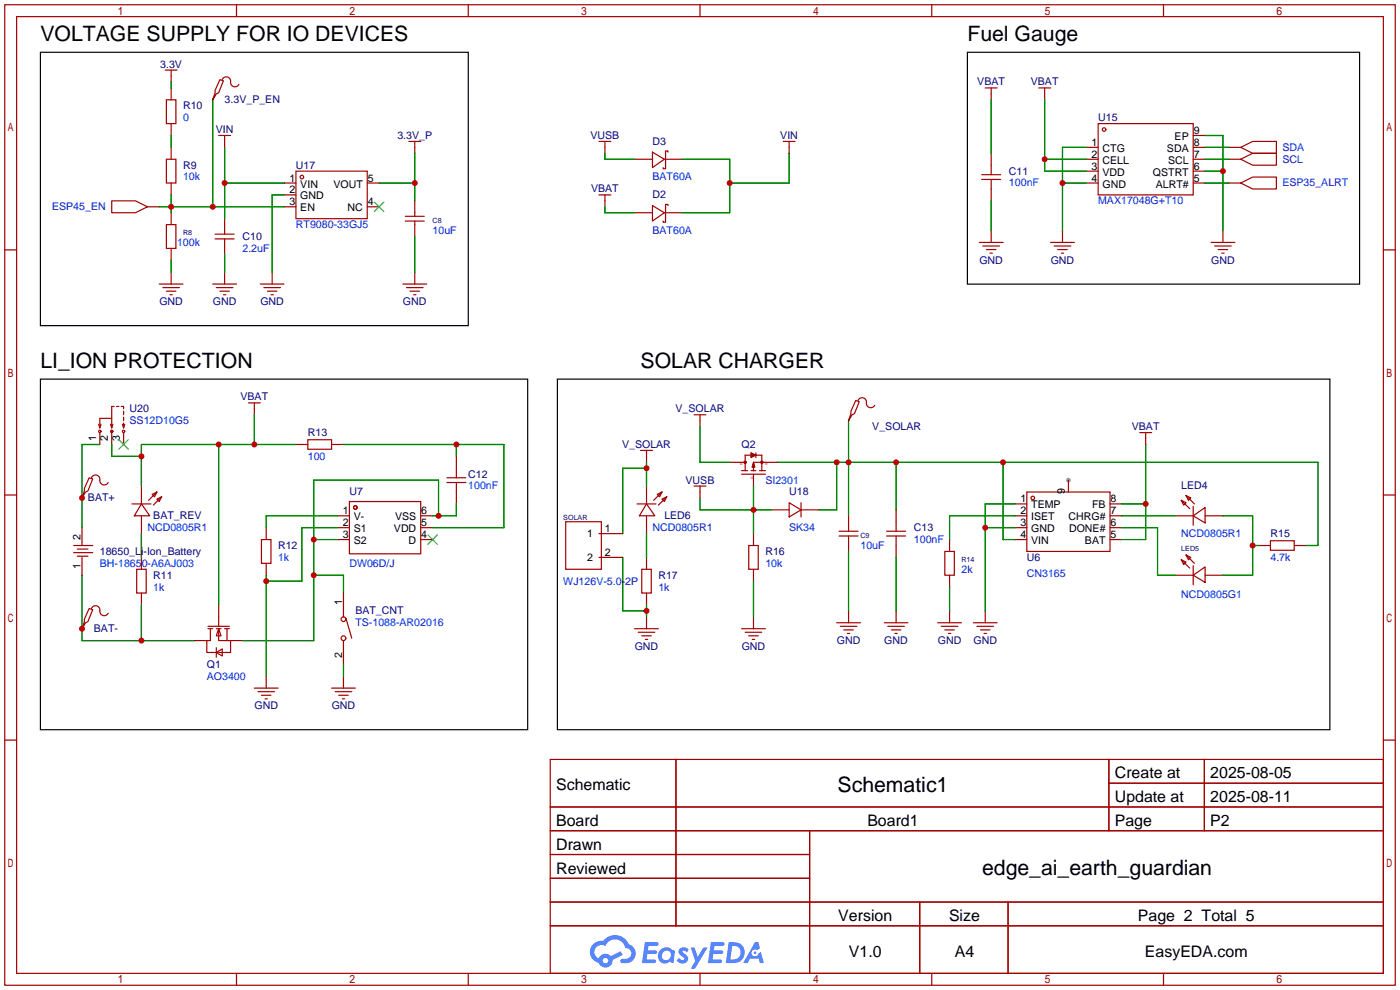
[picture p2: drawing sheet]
<svg xmlns="http://www.w3.org/2000/svg" width="299mm" height="212mm" viewBox="0 0 299 212" stroke-linecap="round" stroke-linejoin="round" font-family="sans-serif">
<circle cx="228.3" cy="102.6" r=".51" fill="#999"/>
<g fill="none" stroke="#a10000" stroke-width=".25">
<path d="M1 1h297.2v209.6h-297.2zM3.6 3.6h292.1v204.4h-292.1zM50.5 1v2.6M100.1 1v2.6M149.6 1v2.6M199.1 1v2.6M248.7 1v2.6M1 53.4h2.6M295.7 53.4h2.5M1 105.8h2.6M295.7 105.8h2.5M1 158.2h2.6"/>
<path d="M295.7 158.2h2.5M117.6 162.3h178.1v45.7h-178.1zM117.6 172.5h178.1M117.6 177.5h178.1M144.5 162.3v35.6M173 177.5v30.5M237 162.3v15.2M237 167.4h58.7M257.4 162.3v15.2M117.6 182.6h55.4M117.6 192.8h178.1M117.6 187.7h55.4"/>
<path d="M117.6 197.9h178.1M196.6 192.8v15.2M215.4 192.8v15.2M50.5 208v2.6M100.1 208v2.6M149.6 208v2.6M199.1 208v2.6M248.7 208v2.6"/>
</g>
<g fill="#5487ff">
<path d="M145.3 202.7a1.3 1.3 0 0 1 1.9 .3l-.4 .6a.54 .54 0 0 0-.9-.2l.1 .2a1.34 1.34 0 0 1 .9 1.8 1.47 1.47 0 0 1-2.3-.1l.5-.6 .8 .5a.31 .31 0 0 0 .4-.3 .31 .31 0 0 0-.3-.4 1.12 1.12 0 0 1-.7-1.8z"/>
<path d="M147.6 202.5h.9l.6 2 1.2-2h.9l-2.7 4.6h-.9l1-1.7z"/>
<path d="M137.8 201.4h1.7a1.31 1.31 0 0 1 1.2 .2 .4 .4 0 0 1-.3 .5l-1.8 .1-.1 .9h1.6a.4 .4 0 0 1 .4 .4 .4 .4 0 0 1-.5 .4h-1.6l-.2 1.2h1.4a.46 .46 0 0 1 .5 0 .46 .46 0 0 1 .1 .5l-.4 .2h-2.6z"/>
<path d="M151.9 201.4h1.7a1.32 1.32 0 0 1 1.2 .2 .39 .39 0 0 1-.3 .5l-1.8 .1-.1 .9h1.6a.4 .4 0 0 1 .4 .4 .4 .4 0 0 1-.4 .4h-1.7l-.2 1.2h1.4a.46 .46 0 0 1 .5 0 .46 .46 0 0 1 .1 .5l-.4 .2h-2.6z"/>
<path d="M161.3 201.4h.8l.3 1.3-.6 .4a.75 .75 0 0 0-1.1 .3 .75 .75 0 0 0 .5 1 .75 .75 0 0 0 .9-.7l.5-.2 .6 2.3h-.8l-.3-.9h-1.8l-.5 .9h-1z"/>
<path d="M155.7 201.4l-.6 4.4h1.5a2.27 2.27 0 0 0 2.6-2.2 2.27 2.27 0 0 0-2.7-2.2zM156.5 202.1a1.5 1.5 0 0 1 1.8 1.6 1.5 1.5 0 0 1-1.9 1.4h-.3z"/>
<path d="M141.2 203a1.6 1.6 0 0 0-.3 2.3 1.6 1.6 0 0 0 2.3 .2l.7 .3 .3-2.4-.1-.3-.5-.1a1.58 1.58 0 0 0-2.4 0zM141.8 203.5a.98 .98 0 0 1 1.6 .4 .98 .98 0 0 1-1.1 1.3 .94 .94 0 0 1-.9-.7 .94 .94 0 0 1 .4-1z"/>
<path d="M126.8 201.8a2.37 2.37 0 0 0 1.1 4 1.54 1.54 0 0 0 1.8 1 1.54 1.54 0 0 0 1.2-1.6l2.2-1.1-.5-.8-2 1a1.57 1.57 0 0 0-2.7 .5 1.5 1.5 0 0 1-.7-2.1 1.5 1.5 0 0 1 2.2-.5 2.23 2.23 0 0 1 2.3-1.4 2.23 2.23 0 0 1 2 1.8 1.16 1.16 0 0 1 1.2 1.1 1.16 1.16 0 0 1-1.1 1.2h-.7a.47 .47 0 0 0-.5 .4 .47 .47 0 0 0 .4 .5 2.17 2.17 0 0 0 2.5-.9 2.17 2.17 0 0 0-.3-2.7l-.8-.4a3.2 3.2 0 0 0-5.5-.7l-1.1 .1zM128.8 205.3a.6 .6 0 0 1 1.2 0 .6 .6 0 0 1-1.2 0z"/>
<circle cx="161.4" cy="203.6" r=".28"/>
</g>
<g fill="none" stroke="#a10000" stroke-width=".25">
<path d="M35.3 15h2.5M36.6 15v2.5M36.6 18.8v2.5M47 17l.8 .3-1.1 2.5-.5 .3-.7 1.2 .5-1.5v-.5zM47.5 17a.93 .93 0 0 1 1.1-.5 .93 .93 0 0 1 .7 1 .94 .94 0 0 0 .7 1 .94 .94 0 0 0 1.1-.5M210.6 18.8h2.5M211.8 18.8v2.5M222 18.8h2.5M223.3 18.8v2.5M35.6 34h2v5.1h-2zM35.6 21.3h2v5.1h-2zM36.6 26.4v2.6"/>
<path d="M36.6 31.5v2.5M36.6 39.1v2.6M45.5 21.1v.2M46.7 29h2.6M48 29v2.5M60.7 39.1h2.5M63.2 36.6h15.3v10.1h-15.3zM78.5 39.1h2.5M87.4 30.2h2.5M88.6 30.2v2.6M128 30.2h2.6M129.3 30.2v2.6"/>
<path d="M135.6 34h3.8M139.4 32.5l2.6 1.5-2.6 1.8zM142 34h3.8M142.7 32.5v-.2h-.5v3.8h-.5v-.3M167.4 30.2h2.5M168.7 30.2v2.6M209.8 38.4h4.1M209.8 37.3h4.1M211.8 32.8v4.5M211.8 38.4v4.5M232.2 31.5h2.5M232.2 34h2.5"/>
<path d="M232.2 36.6h2.5M232.2 39.1h2.5M234.7 26.4h20.3v15.3h-20.3zM255 31.5h2.6M255 34h2.6M255 36.6h2.6M255 39.1h2.6M255 29h2.6M262.6 31.5h2.6M262.6 34h2.6M262.6 39.1h2.6M265.2 31.5l2.5-1.3h5.1v2.6h-5.1z"/>
<path d="M265.2 34l2.5-1.2h5.1v2.5h-5.1zM265.2 39.1l2.5-1.3h5.1v2.6h-5.1zM23.9 42.9h5.1l2.5 1.3-2.5 1.3h-5.1zM31.5 44.2h2.5M35.6 48h2v5.1h-2zM36.6 45.5v2.5M36.6 53.1v2.5M36.6 58.2v2.5M46 51.1h4M46 50h4M48 46.7v3.3M48 51.1v3.3"/>
<path d="M48 58.2v2.5M58.2 58.2v2.5M60.7 41.7h2.5M60.7 44.2h2.5M78.5 44.2h2.5M86.6 47.2h4.1M86.6 46.2h4.1M88.6 42.9v3.3M88.6 47.2v3.3M88.6 58.2v2.5M128 41.7h2.6M129.3 41.7v2.5"/>
<path d="M135.6 45.5h3.8M139.4 43.9l2.6 1.6-2.6 1.7zM142 45.5h3.8M142.7 43.9v-.2h-.5v3.8h-.5v-.3M209.3 51.8h5.1M210.1 52.6h3.5M210.8 53.3h2.1M211.6 54.1h.5M211.8 49.3v2.5M224.5 51.8h5.1M225.3 52.6h3.6M226.1 53.3h2"/>
<path d="M226.8 54.1h.5M227.1 49.3v2.5M258.8 51.8h5.1M259.6 52.6h3.5M260.3 53.3h2.1M261.1 54.1h.5M261.4 49.3v2.5M34 60.7h5.1M34.8 61.5h3.6M35.6 62.2h2M36.3 63h.5M45.5 60.7h5"/>
<path d="M46.2 61.5h3.6M47 62.2h2M47.8 63h.5M55.6 60.7h5.1M56.4 61.5h3.5M57.1 62.2h2.1M57.9 63h.5M86.1 60.7h5.1M86.9 61.5h3.5M87.6 62.2h2.1M88.4 63h.5M21.1 90.7l.2 .7"/>
<path d="M21.3 91.4v-2h2.6v2M21.3 92.5v2.5M21.6 90.7l-.3 .7M23.6 90.7l.3 .7M23.9 91.9v3.1M24.1 90.7l-.2 .7M24.4 86.9h-.5v2.5M24.9 86.9h.5M25.9 86.9h.5v.5M26.2 90.7l.2 .7M26.4 87.9v.7M26.4 89.2v.7"/>
<path d="M26.4 90.4v1M26.4 92.5v2.5M26.7 90.7l-.3 .7M53.1 86.1h2.5M54.4 86.1v2.5M63.2 95h2.6M65.8 94h5.1v2h-5.1zM70.9 95h2.5M97.5 97.5v4.6M136.9 96.3h2.5M138.2 96.3v2.5M148.3 88.6h2.6"/>
<path d="M149.6 88.6v2.6M156 98.8h3.3M160.5 96.8l1 .5-1 .5zM160.5 97l.5 .3M160.8 97l.2 .3M160.8 99.8h.5M161 97.3l-.2 .2M161 97.3l-.5 .2M161 99.3l-.2 .5M161 99.1l-.2 .7M161 99.1l.3 .7M161 98.8l.3 1"/>
<path d="M161 98.8l-.2 1M161 99.1v1.5M161 98.8h5.1M161.5 96.8v1M181.4 89.7v.2M182.9 85.6l.7 .3-1 2.5-.5 .2-.7 1.3 .5-1.5v-.5zM183.4 85.6a.93 .93 0 0 1 1.1-.6 .93 .93 0 0 1 .7 1.1 .94 .94 0 0 0 .6 1 .94 .94 0 0 0 1.1-.5M243.6 92.5h2.5M244.9 92.5v2.5M15.7 116.6h4.1M15.7 118.1h4.1M16.5 117.3h2.3"/>
<path d="M16.5 118.9h2.3M17.5 106.2v.2M17.5 112.8v3.8M17.5 119.1v3.8M19 102.1l.8 .3-1 2.5-.5 .3-.8 1.2 .5-1.5v-.5zM19.6 102.1a.93 .93 0 0 1 1.1-.6 .93 .93 0 0 1 .6 1.1 .94 .94 0 0 0 .7 1 .94 .94 0 0 0 1.1-.5M28.2 107.7h4.1M30.2 107.7l1.8 2.5h-3.3zM30.2 103.9v3.8M30.2 110.2v3.8M30.2 119.1v2.6M32.5 105.7l1-.5-.5 1z"/>
<path d="M33.5 106.7l1-.5-.5 1zM33.5 105.2l-1.8 1.7M34.5 106.2l-1.7 1.7M55.9 115.3h2v5.1h-2zM56.9 112.8v2.5M72.1 110.2h2.6M72.1 112.8h2.6M72.1 115.3h2.6M74.7 107.2h15.2v11.2h-15.2zM89.9 110.2h2.6M89.9 112.8h2.6M89.9 115.3h2.6"/>
<path d="M95.5 103.1h4.1M95.5 102.1h4.1M97.5 103.1v4.6M120.9 111.5h7.6v10.2h-7.6zM128 114h5.1M128 119.1h5.1M136.1 107.7h4.1M138.2 107.7l1.8 2.5h-3.3zM138.2 103.9v3.8M138.2 110.2v3.8M138.2 119.1v2.6M140.5 105.7l1-.5-.5 1z"/>
<path d="M141.5 106.7l1-.5-.5 1zM141.5 105.2l-1.8 1.7M142.5 106.2l-1.8 1.7M148.3 103.9h2.6M149.6 103.9v2.5M158.5 101.3h5.1M158.5 100.6h1.3M159.3 100.6v-3.3h3.5v3.3M160 116.6h2.1v5.1h-2.1zM160.5 100.6h1M161 101.3v2.6M161 114v2.6"/>
<path d="M162.3 100.6h1.3M164.8 109h3.9M168.7 107.4l2.5 1.6-2.5 1.5zM171.2 109h3.8M171.2 107.4v3.1M179.3 114.6h4.1M179.3 113.5h4.1M181.4 110.2v3.3M181.4 114.6v3.3M189.5 114.6h4M189.5 113.5h4M191.5 109v4.5"/>
<path d="M191.5 114.6v4.5M201.9 117.9h2.1v5h-2.1zM202.9 115.3v2.6M216.9 107.7h2.6M216.9 110.2h2.6M216.9 112.8h2.6M216.9 115.3h2.6M219.5 105.2h17.7v12.7h-17.7zM228.3 102.6v2.6M237.2 107.7h2.6M237.2 110.2h2.6M237.2 112.8h2.6"/>
<path d="M237.2 115.3h2.6M251.2 110.2h3.8M252.5 106.9l1 .5-.5 .5zM252.5 119.6l1 .5-.5 .5zM252.5 106.9l1.8 1.8M252.5 119.6l1.8 1.8M253.5 105.9l1 .5-.5 .5zM253.5 118.6l1 .5-.5 .5zM253.5 105.9l1.8 1.8M253.5 118.6l1.8 1.8M255 110.2l2.6-1.7v3.3zM255 108.2v4.1"/>
<path d="M257.6 110.2h3.8M269 116.6h2.5M271.5 115.6h5.1v2h-5.1zM276.6 116.6h2.5M17.5 134.1v.3M19 130l.8 .3-1 2.5-.5 .3-.8 1.3 .5-1.6v-.5zM19.6 130a.93 .93 0 0 1 1.1-.5 .93 .93 0 0 1 .6 1.1 .94 .94 0 0 0 .7 1 .94 .94 0 0 0 1.1-.5M29.2 121.7h2v5h-2zM30.2 126.7v2.6M41.7 136.9h2.5M44.4 134.4h1.1M44.4 133.9h4.6"/>
<path d="M45 134.4v2.5h-.8v2.5h2M46.2 138.4v2.1M46.2 139.4l1.3-.7v1.5zM46.2 134.4h1M46.7 134.4v2.5h2.6v2.5h-2.6M46.7 134.4l.5 1.5h-1zM46.7 129.3v4.6M48 134.4h1M48.5 134.4v2.5M49.3 136.9h2.5M56.9 120.4v2.5M73.4 126.7v5.1"/>
<path d="M73.4 136.9v5.1M73.9 132.1l1.3 4.3M135.6 134.4h5.1M136.4 135.1h3.6M137.2 121.7h2v5h-2zM137.2 135.9h2M137.9 136.7h.5M138.2 126.7v2.6M138.2 131.8v2.6M158.5 134.4h5.1M159.3 135.1h3.5M160 135.9h2.1"/>
<path d="M160.8 136.7h.5M161 121.7v2.5M161 131.8v2.6M178.8 133.1h5.1M179.6 133.9h3.5M180.3 134.6h2.1M181.1 135.4h.5M181.4 130.6v2.5M189 133.1h5.1M189.7 133.9h3.6M190.5 134.6h2M191.3 135.4h.5"/>
<path d="M191.5 130.6v2.5M200.4 133.1h5.1M201.2 133.9h3.5M201.9 134.6h2.1M202.7 135.4h.5M202.9 122.9v2.6M202.9 130.6v2.5M208 133.1h5.1M208.8 133.9h3.5M209.5 134.6h2.1M210.3 135.4h.5M210.6 130.6v2.5"/>
<path d="M251.2 122.9h3.8M255 122.9l2.6-1.7v3.3zM255 120.9v4.1M257.6 122.9h3.8M54.4 147.1h5M55.1 147.8h3.6M55.9 148.6h2M56.6 149.4h.5M56.9 144.5v2.6M70.9 147.1h5M71.6 147.8h3.6M72.4 148.6h2"/>
<path d="M73.2 149.4h.5M73.4 144.5v2.6"/>
<circle cx="64.5" cy="37.8" r=".38"/>
<circle cx="236" cy="27.7" r=".38"/>
<circle cx="21.3" cy="92.2" r=".25"/>
<circle cx="23.9" cy="92.2" r=".25"/>
<circle cx="26.4" cy="92.2" r=".25"/>
<circle cx="159.3" cy="98.8" r=".25"/>
<circle cx="162.8" cy="98.8" r=".25"/>
<circle cx="75.9" cy="108.5" r=".38"/>
<circle cx="220.7" cy="106.4" r=".38"/>
<circle cx="73.4" cy="132.3" r=".51"/>
<circle cx="73.4" cy="136.4" r=".51"/>
</g>
<path d="M80 43.2l2 2M82 43.2l-2 2M25.4 94l2 2M27.4 94l-2 2M91.4 114.3l2.1 2M93.5 114.3l-2.1 2" fill="none" stroke="#3c3" stroke-width=".25"/>
<g fill="none" stroke="#008700" stroke-width=".25">
<path d="M36.6 17.5v1.3M36.6 29v2.5M45.5 21.3v22.9M48 31.5v15.2M48 39.1h12.7M81 39.1h7.6M88.6 32.8v10.1M129.3 32.8v1.2h6.3M145.8 34h10.2v11.5h-10.2M168.7 32.8v6.3h-12.7M211.8 21.3v11.5M223.3 21.3v15.3h8.9"/>
<path d="M223.3 34h8.9M227.1 39.1h5.1M232.2 31.5h-5.1v17.8M257.6 39.1h5M257.6 34h5M257.6 36.6h3.8M257.6 31.5h5M257.6 29h3.8v20.3M34 44.2h26.7M36.6 41.7v3.8M36.6 55.6v2.6M48 54.4v3.8"/>
<path d="M60.7 41.7h-2.5v16.5M88.6 50.5v7.7M129.3 44.2v1.3h6.3M211.8 42.9v6.4M21.3 95h-3.8v17.8M23.9 95v2.5h6.3M46.7 95v34.3M54.4 88.6v6.4M63.2 95h-33v8.9M73.4 95h34.3v17.8h-15.2M97.5 95v2.5M138.2 98.8v5.1"/>
<path d="M149.6 91.2v7.6h6.4M166.1 98.8h115.6v17.8h-2.6M178.8 98.8v10.2h-3.8M181.4 89.9v20.3M191.5 98.8v10.2M214.4 98.8v16.5h2.5M244.9 95v20.3h-5.1M30.2 114v5.1M67.1 115.3h5M72.1 110.2h-15.2v2.6M72.1 112.8h-7.6v11.4h-7.6M93.7 110.2v-7.6h-26.6v34.3h-15.3"/>
<path d="M97.5 107.7v2.5h-5M133.1 119.1v11.5h5.1M138.2 114v5.1M138.2 100.1h-5.1v13.9M149.6 106.4v2.6h15.2M161 103.9v10.1M181.4 117.9v12.7M191.5 119.1v11.5M210.6 112.8h6.3M216.9 110.2h-14v5.1M216.9 107.7h-6.3v22.9M239.8 110.2h11.4"/>
<path d="M239.8 112.8h7.6v10.1h3.8M239.8 107.7h5.1M261.4 110.2h6.3v12.7h-6.3M267.7 116.6h1.3M17.5 122.9v14h24.2M30.2 129.3v7.6M56.9 122.9v21.6M67.1 122.9h6.3v3.8M138.2 129.3v2.5M161 124.2v7.6M202.9 125.5v5.1M73.4 142v2.5"/>
</g>
<path d="M8.6 11.2h91.5v58.4h-91.5zM206.8 11.2h83.8v49.5h-83.8zM8.6 81h104.2v75h-104.2zM119.1 81h165.1v75h-165.1z" fill="none" stroke="#000" stroke-width=".25"/>
<g fill="#c00">
<circle cx="48" cy="39.1" r=".63"/>
<circle cx="88.6" cy="39.1" r=".63"/>
<circle cx="36.6" cy="44.2" r=".63"/>
<circle cx="45.5" cy="44.2" r=".63"/>
<circle cx="223.3" cy="34" r=".63"/>
<circle cx="227.1" cy="39.1" r=".63"/>
<circle cx="261.4" cy="36.6" r=".63"/>
<circle cx="156" cy="39.1" r=".63"/>
<circle cx="30.2" cy="136.9" r=".63"/>
<circle cx="17.5" cy="134.4" r=".63"/>
<circle cx="56.9" cy="124.2" r=".63"/>
<circle cx="97.5" cy="95" r=".63"/>
<circle cx="93.7" cy="110.2" r=".63"/>
<circle cx="67.1" cy="115.3" r=".63"/>
<circle cx="67.1" cy="122.9" r=".63"/>
<circle cx="244.9" cy="107.7" r=".63"/>
<circle cx="210.6" cy="112.8" r=".63"/>
<circle cx="267.7" cy="116.6" r=".63"/>
<circle cx="214.4" cy="98.8" r=".63"/>
<circle cx="191.5" cy="98.8" r=".63"/>
<circle cx="181.4" cy="98.8" r=".63"/>
<circle cx="178.8" cy="98.8" r=".63"/>
<circle cx="161" cy="109" r=".63"/>
<circle cx="138.2" cy="130.6" r=".63"/>
<circle cx="138.2" cy="100.1" r=".63"/>
<circle cx="17.5" cy="106.4" r=".63"/>
<circle cx="30.2" cy="97.5" r=".63"/>
<circle cx="46.7" cy="95" r=".63"/>
<circle cx="54.4" cy="95" r=".63"/>
</g>
<g font-size="4.5">
<text x="8.6" y="8.8">VOLTAGE SUPPLY FOR IO DEVICES</text>
<text x="206.8" y="8.8">Fuel Gauge</text>
<text x="8.6" y="78.7">LI_ION PROTECTION</text>
<text x="136.9" y="78.7">SOLAR CHARGER</text>
<text x="179" y="169.2">Schematic1</text>
<text x="209.9" y="187">edge_ai_earth_guardian</text>
</g>
<g font-size="3.4">
<text x="238.3" y="166.4">Create at</text>
<text x="258.7" y="166.4">2025-08-05</text>
<text x="118.9" y="168.9">Schematic</text>
<text x="238.3" y="171.4">Update at</text>
<text x="258.7" y="171.4">2025-08-11</text>
<text x="118.9" y="176.5">Board</text>
<text x="185.4" y="176.5">Board1</text>
<text x="238.3" y="176.5">Page</text>
<text x="258.7" y="176.5">P2</text>
<text x="118.9" y="181.6">Drawn</text>
<text x="118.9" y="186.7">Reviewed</text>
<text x="179.2" y="196.8">Version</text>
<text x="202.8" y="196.8">Size</text>
<text x="243.2" y="196.8">Page 2 Total 5</text>
<text x="181.4" y="204.5">V1.0</text>
<text x="204.1" y="204.5">A4</text>
<text x="244.7" y="204.5">EasyEDA.com</text>
</g>
<g font-size="2.3" fill="#000080">
<text x="34.2" y="14.4">3.3V</text>
<text x="39.1" y="23.3">R10</text>
<text x="48" y="22.1">3.3V_P_EN</text>
<text x="208.9" y="18.3">VBAT</text>
<text x="220.3" y="18.3">VBAT</text>
<text x="46.1" y="28.4">VIN</text>
<text x="84.9" y="29.7">3.3V_P</text>
<text x="126.2" y="29.7">VUSB</text>
<text x="166.8" y="29.7">VIN</text>
<text x="234.7" y="25.9">U15</text>
<text x="139.4" y="31">D3</text>
<text x="39.1" y="36">R9</text>
<text x="63.2" y="36">U17</text>
<text x="126.3" y="41.1">VBAT</text>
<text x="215.6" y="37.3">C11</text>
<text x="139.4" y="42.4">D2</text>
<text x="51.8" y="51.3">C10</text>
<text x="209.3" y="56.4">GND</text>
<text x="224.6" y="56.4">GND</text>
<text x="258.8" y="56.4">GND</text>
<text x="34.1" y="65.2">GND</text>
<text x="45.5" y="65.2">GND</text>
<text x="55.6" y="65.2">GND</text>
<text x="86.1" y="65.2">GND</text>
<text x="27.7" y="88.1">U20</text>
<text x="51.4" y="85.6">VBAT</text>
<text x="144.4" y="88.1">V_SOLAR</text>
<text x="65.8" y="93.2">R13</text>
<text x="132.9" y="95.7">V_SOLAR</text>
<text x="158.5" y="95.7">Q2</text>
<text x="186.4" y="91.9">V_SOLAR</text>
<text x="241.9" y="91.9">VBAT</text>
<text x="18.8" y="107.2">BAT+</text>
<text x="74.7" y="105.9">U7</text>
<text x="100.1" y="102.1">C12</text>
<text x="146.5" y="103.3">VUSB</text>
<text x="168.7" y="105.9">U18</text>
<text x="252.5" y="104.6">LED4</text>
<text x="32.8" y="111">BAT_REV</text>
<text x="142" y="111">LED6</text>
<text x="195.3" y="113.5">C13</text>
<text x="21.3" y="118.6">18650_Li-Ion_Battery</text>
<text x="59.4" y="117.3">R12</text>
<text x="163.6" y="118.6">R16</text>
<text x="219.5" y="119.9">U6</text>
<text x="271.5" y="114.8">R15</text>
<text x="32.8" y="123.7">R11</text>
<text x="140.7" y="123.7">R17</text>
<text x="75.9" y="131.3">BAT_CNT</text>
<text x="20.1" y="135.1">BAT-</text>
<text x="178.8" y="137.6">GND</text>
<text x="189" y="137.6">GND</text>
<text x="200.4" y="137.6">GND</text>
<text x="208" y="137.6">GND</text>
<text x="44.2" y="142.7">Q1</text>
<text x="135.7" y="138.9">GND</text>
<text x="158.5" y="138.9">GND</text>
<text x="54.4" y="151.6">GND</text>
<text x="70.9" y="151.6">GND</text>
</g>
<g font-size="2.3" fill="#00f">
<text x="39.1" y="25.9">0</text>
<text x="274.1" y="32.2">SDA</text>
<text x="274.1" y="34.8">SCL</text>
<text x="39.1" y="38.6">10k</text>
<text x="139.4" y="38.6">BAT60A</text>
<text x="215.6" y="39.8">100nF</text>
<text x="274.1" y="39.8">ESP35_ALRT</text>
<text x="11.1" y="44.9">ESP45_EN</text>
<text x="234.7" y="43.7">MAX17048G+T10</text>
<text x="37.8" y="52.5">100k</text>
<text x="51.8" y="53.8">2.2uF</text>
<text x="63.2" y="48.7">RT9080-33GJ5</text>
<text x="92.5" y="50">10uF</text>
<text x="139.4" y="50">BAT60A</text>
<text x="27.7" y="90.6">SS12D10G5</text>
<text x="65.8" y="98.3">100</text>
<text x="100.1" y="104.6">100nF</text>
<text x="163.6" y="103.3">SI2301</text>
<text x="31.5" y="113.5">NCD0805R1</text>
<text x="139.4" y="113.5">NCD0805R1</text>
<text x="168.7" y="113.5">SK34</text>
<text x="59.4" y="119.9">1k</text>
<text x="183.9" y="117.3">10uF</text>
<text x="195.3" y="116">100nF</text>
<text x="252.5" y="114.8">NCD0805R1</text>
<text x="271.5" y="119.9">4.7k</text>
<text x="21.3" y="121.1">BH-18650-A6AJ003</text>
<text x="74.7" y="121.1">DW06D/J</text>
<text x="120.4" y="124.9">WJ126V-5.0-2P</text>
<text x="163.6" y="121.1">10k</text>
<text x="205.5" y="122.4">2k</text>
<text x="219.5" y="123.4">CN3165</text>
<text x="32.8" y="126.2">1k</text>
<text x="140.7" y="126.2">1k</text>
<text x="252.5" y="127.7">NCD0805G1</text>
<text x="75.9" y="133.8">TS-1088-AR02016</text>
<text x="44.2" y="145.3">AO3400</text>
</g>
<g font-size="2.3">
<text x="251.1" y="29.9">EP</text>
<text x="255.1" y="28.6">9</text>
<text x="233.3" y="31.2">1</text>
<text x="233.3" y="33.7">2</text>
<text x="235.6" y="32.5">CTG</text>
<text x="235.6" y="35">CELL</text>
<text x="249.4" y="32.5">SDA</text>
<text x="249.7" y="35">SCL</text>
<text x="255.1" y="33.7">7</text>
<text x="255.1" y="31.2">8</text>
<text x="61.9" y="38.8">1</text>
<text x="61.9" y="41.3">2</text>
<text x="64.2" y="40.1">VIN</text>
<text x="71.2" y="40.1">VOUT</text>
<text x="78.6" y="38.8">5</text>
<text x="233.3" y="36.3">3</text>
<text x="233.3" y="38.8">4</text>
<text x="235.6" y="37.5">VDD</text>
<text x="235.6" y="40.1">GND</text>
<text x="246.4" y="37.5">QSTRT</text>
<text x="247" y="40.1">ALRT#</text>
<text x="255.1" y="38.8">5</text>
<text x="255.1" y="36.3">6</text>
<text x="61.9" y="43.9">3</text>
<text x="64.2" y="42.6">GND</text>
<text x="64.2" y="45.2">EN</text>
<text x="74.3" y="45.2">NC</text>
<text x="78.6" y="43.9">4</text>
<text x="20.5" y="94.2" transform="rotate(-90 20.5 94.2)">1</text>
<text x="23.1" y="94.2" transform="rotate(-90 23.1 94.2)">2</text>
<text x="25.6" y="94.2" transform="rotate(-90 25.6 94.2)">3</text>
<text x="218.1" y="107.4">1</text>
<text x="227.5" y="105.5" transform="rotate(-90 227.5 105.5)">9</text>
<text x="237.4" y="107.4">8</text>
<text x="73.3" y="109.9">1</text>
<text x="73.3" y="112.5">2</text>
<text x="75.6" y="111.2">V-</text>
<text x="75.6" y="113.7">S1</text>
<text x="84.2" y="113.7">VDD</text>
<text x="84.4" y="111.2">VSS</text>
<text x="90" y="112.5">5</text>
<text x="90" y="109.9">6</text>
<text x="129.3" y="113.7">1</text>
<text x="218.1" y="109.9">2</text>
<text x="218.1" y="112.5">3</text>
<text x="220.4" y="108.7">TEMP</text>
<text x="220.4" y="111.2">ISET</text>
<text x="220.4" y="113.7">GND</text>
<text x="228.4" y="111.2">CHRG#</text>
<text x="228.5" y="113.7">DONE#</text>
<text x="233.4" y="108.7">FB</text>
<text x="237.4" y="112.5">6</text>
<text x="237.4" y="109.9">7</text>
<text x="17.2" y="115.3" transform="rotate(-90 17.2 115.3)">2</text>
<text x="73.3" y="115">3</text>
<text x="75.6" y="116.3">S2</text>
<text x="87.3" y="116.3">D</text>
<text x="90" y="115">4</text>
<text x="125.5" y="114.8">1</text>
<text x="125.5" y="119.8">2</text>
<text x="129.3" y="118.8">2</text>
<text x="218.1" y="115">4</text>
<text x="220.4" y="116.3">VIN</text>
<text x="231.9" y="116.3">BAT</text>
<text x="237.4" y="115">5</text>
<text x="17.2" y="121.7" transform="rotate(-90 17.2 121.7)">1</text>
<text x="73.1" y="129.3" transform="rotate(-90 73.1 129.3)">1</text>
<text x="73.1" y="140.7" transform="rotate(-90 73.1 140.7)">2</text>
</g>
<g font-size="1.5" fill="#000080">
<text x="92.5" y="47.6">C8</text>
<text x="39.1" y="50.2">R8</text>
<text x="120.4" y="111.1">SOLAR</text>
<text x="183.9" y="114.9">C9</text>
<text x="252.5" y="117.7">LED5</text>
<text x="205.5" y="120">R14</text>
</g>
<g font-size=".7" fill="#a00000">
<text x="158.7" y="99.3" transform="rotate(-90 158.7 99.3)">D</text>
<text x="164" y="99.3" transform="rotate(-90 164 99.3)">S</text>
<text x="161" y="102.4" transform="rotate(-90 161 102.4)">G</text>
</g>
</svg>
